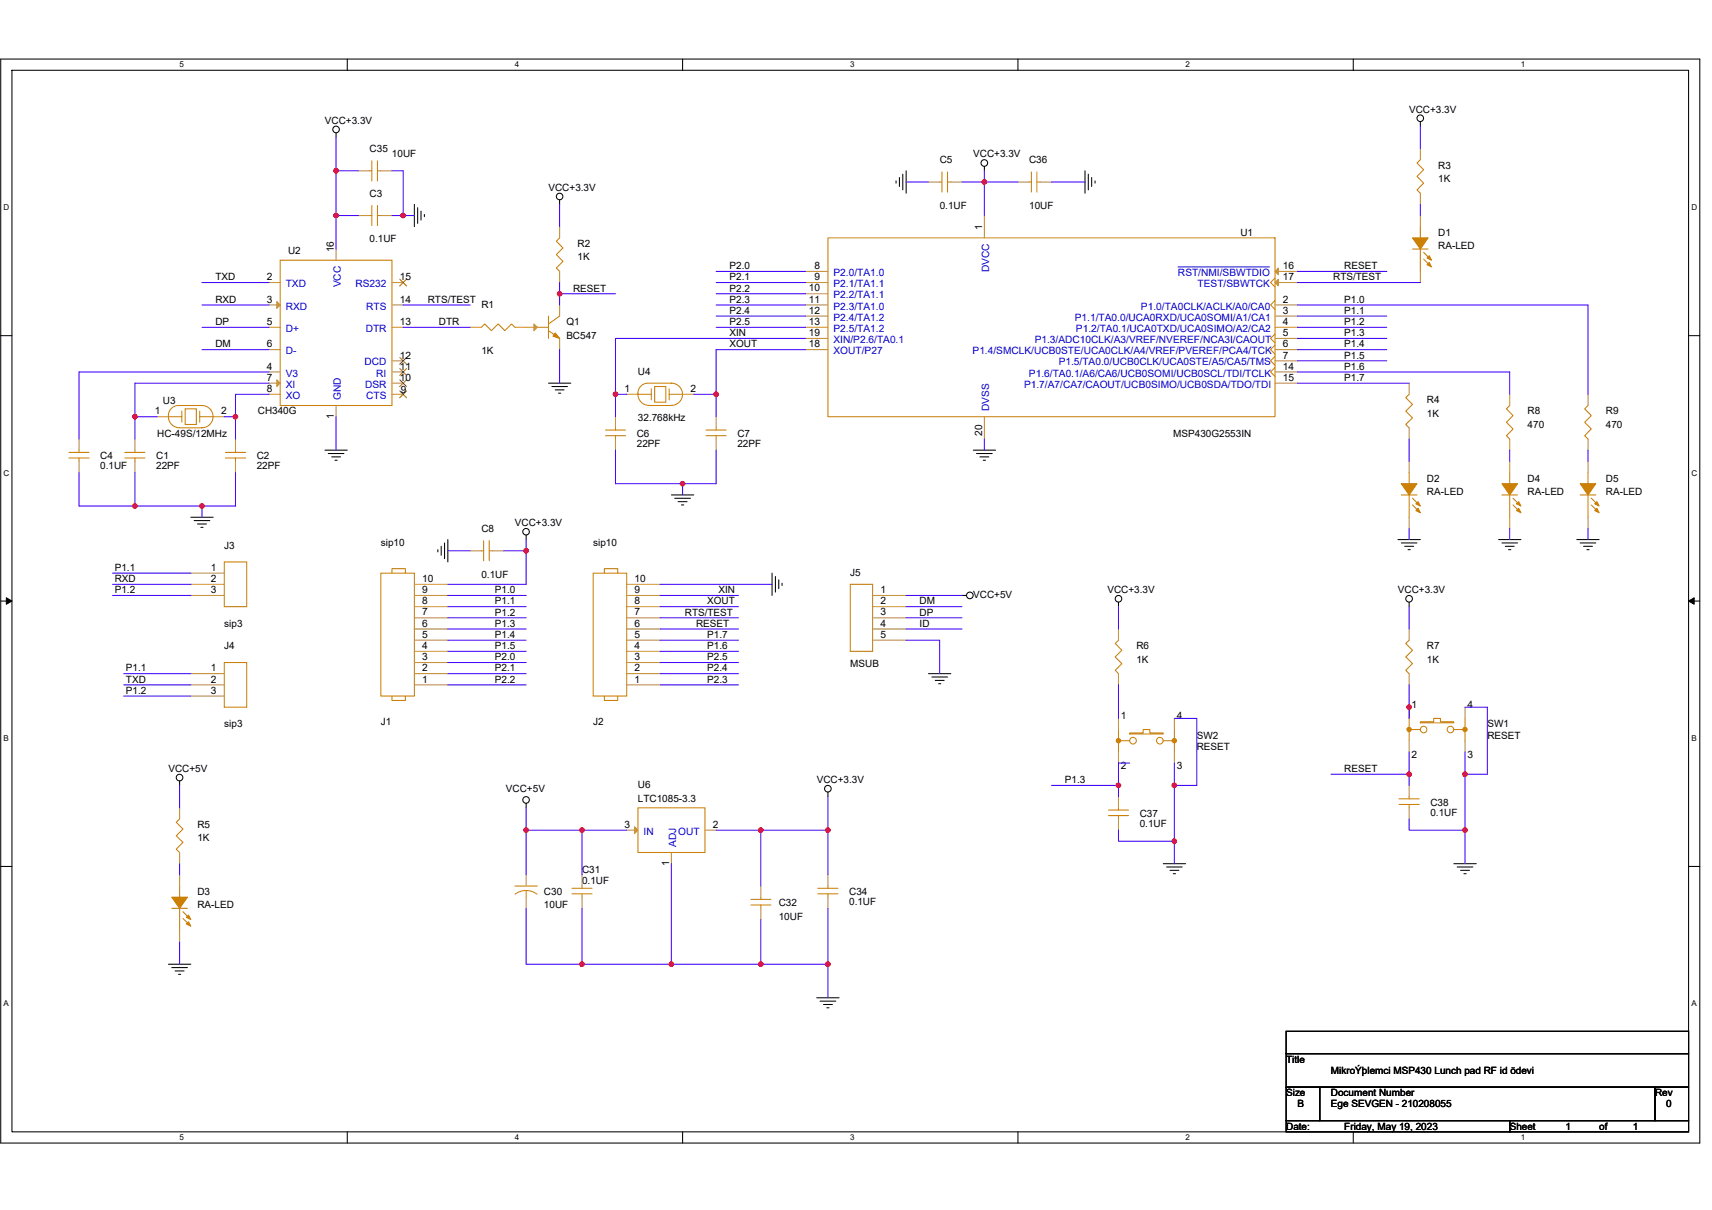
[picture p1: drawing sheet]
<svg xmlns="http://www.w3.org/2000/svg" width="420mm" height="297mm" viewBox="0 0 420 297" stroke-linecap="round" stroke-linejoin="round" font-family="sans-serif">
<path d="M.2 14.5h417v266.1h-417zM2.9 17.3h411.5v260.6h-411.5z" fill="none" stroke="#000" stroke-width=".25"/>
<g fill="#fff">
<path d="M44.1 14.8h1.1v2.2h-1.1z"/>
<path d="M44.1 278.1h1.1v2.2h-1.1z"/>
</g>
<path d="M85.2 14.5v2.8M85.2 277.9v2.7" fill="none" stroke="#000" stroke-width=".25"/>
<g fill="#fff">
<path d="M126.4 14.8h1.1v2.2h-1.1z"/>
<path d="M126.4 278.1h1.1v2.2h-1.1z"/>
</g>
<path d="M167.5 14.5v2.8M167.5 277.9v2.7" fill="none" stroke="#000" stroke-width=".25"/>
<g fill="#fff">
<path d="M208.7 14.8h1.1v2.2h-1.1z"/>
<path d="M208.7 278.1h1.1v2.2h-1.1z"/>
</g>
<path d="M249.8 14.5v2.8M249.8 277.9v2.7" fill="none" stroke="#000" stroke-width=".25"/>
<g fill="#fff">
<path d="M291 14.8h1.1v2.2h-1.1z"/>
<path d="M291 278.1h1.1v2.2h-1.1z"/>
</g>
<path d="M332.1 14.5v2.8M332.1 277.9v2.7" fill="none" stroke="#000" stroke-width=".25"/>
<g fill="#fff">
<path d="M373.3 14.8h1.1v2.2h-1.1z"/>
<path d="M373.3 278.1h1.1v2.2h-1.1z"/>
<path d="M.9 49.8h1.4v2.2h-1.4z"/>
<path d="M415.1 49.8h1.4v2.2h-1.4z"/>
<path d="M.9 115h1.4v2.2h-1.4z"/>
<path d="M415.1 115h1.4v2.2h-1.4z"/>
</g>
<path d="M.2 82.4h2.7M414.4 82.4h2.8" fill="none" stroke="#000" stroke-width=".25"/>
<g fill="#fff">
<path d="M.9 180.1h1.3v2.2h-1.3z"/>
<path d="M415.1 180.1h1.3v2.2h-1.3z"/>
</g>
<path d="M.2 147.6h2.7M414.4 147.6h2.8" fill="none" stroke="#000" stroke-width=".25"/>
<path d="M1.6 146.7l1.3 .9-1.3 .7zM414.4 147.6l1.4-.9v1.6z" fill="#000" stroke="#000" stroke-width=".25"/>
<g fill="#fff">
<path d="M.8 245.3h1.4v2.2h-1.4z"/>
<path d="M415.1 245.3h1.3v2.2h-1.3z"/>
</g>
<g fill="none" stroke="#000" stroke-width=".25">
<path d="M82.5 32.6v1.1M348.6 29.9v1.1M101.7 50.2v5.4M102.5 51v3.8M103.3 51.8v2.2M104.1 52.6v.6M137.3 49.1v1.1M219.9 44.4v.6M220.7 43.6v2.2M221.6 42.8v3.8M222.4 41.9v5.5M241.6 40.9v1"/>
<path d="M266.3 41.9v5.5M267.1 42.8v3.8M267.9 43.6v2.2M268.7 44.4v.6M134.6 94.1h5.5M135.4 94.9h3.9M136.3 95.7h2.1M137.1 96.5h.5M79.7 110.5h5.5M80.6 111.3h3.8M81.4 112.2h2.2M82.2 113h.6"/>
<path d="M238.9 110.5h5.4M239.7 111.3h3.8M240.5 112.2h2.2M241.3 113h.6M46.8 127h5.5M47.6 127.8h3.9M48.5 128.6h2.2M49.3 129.5h.5M107.5 134.9v.6M108.3 134.1v2.2M109.1 133.3v3.8M109.9 132.5v5.4"/>
<path d="M129.1 131.4v1.1M164.8 121.5h5.5M165.6 122.3h3.8M166.4 123.1h2.2M167.2 124h.6M343.1 132.5h5.5M343.9 133.3h3.9M344.7 134.1h2.2M345.6 134.9h.5M367.8 132.5h5.5M368.6 133.3h3.8M369.4 134.1h2.2"/>
<path d="M370.2 134.9h.6M387 132.5h5.5M387.8 133.3h3.8M388.6 134.1h2.2M389.5 134.9h.5M189.5 140.7v5.5M190.3 141.5v3.9M191.1 142.3v2.2M191.9 143.2v.5M236.1 146.2h1.1M274.5 147.8v1.1M345.8 147.8v1.1"/>
<path d="M227.9 165.4h5.5M228.7 166.2h3.8M229.5 167h2.2M230.3 167.9h.6M44.1 191.7v1.1M129.1 197.2v1.1M203.2 194.5v1.1M.2 212.7h2.7M285.5 212h5.5M286.3 212.8h3.8M287.1 213.7h2.2M287.9 214.5h.6"/>
<path d="M356.8 212h5.5M357.6 212.8h3.9M358.4 213.7h2.2M359.3 214.5h.5M414.4 212.7h2.8M41.3 236.7h5.5M42.2 237.5h3.8M43 238.4h2.2M43.8 239.2h.6M200.4 244.9h5.5M201.3 245.8h3.8M202.1 246.6h2.2"/>
<path d="M202.9 247.4h.6M315.6 253.2h98.8v5.5h-98.8zM315.6 258.7h98.8v8.2h-98.8zM315.6 275.1h54.9v2.8h-54.9zM315.6 266.9h8.3v8.2h-8.3zM323.9 266.9h82.3v8.2h-82.3zM370.5 275.1h43.9v2.8h-43.9zM406.2 266.9h8.2v8.2h-8.2z"/>
<circle cx="82.5" cy="31.8" r=".81"/>
<circle cx="348.6" cy="29" r=".81"/>
<circle cx="137.3" cy="48.2" r=".8"/>
<circle cx="241.6" cy="40" r=".81"/>
<circle cx="129.1" cy="130.5" r=".8"/>
<circle cx="238" cy="146.2" r=".81"/>
<circle cx="274.5" cy="147" r=".81"/>
<circle cx="345.8" cy="147" r=".81"/>
<circle cx="44.1" cy="190.9" r=".81"/>
<circle cx="129.1" cy="196.4" r=".81"/>
<circle cx="203.2" cy="193.6" r=".81"/>
</g>
<g fill="none" stroke="#cc8006" stroke-width=".25">
<path d="M91.3 39.5v4.9M92.6 39.5v4.9M348.6 39.2l-.8 .8 1.6 1.7-1.6 1.6 1.6 1.7-1.6 1.6 .8 .8M90.7 52.9h.6M90.7 41.9h.6M91.3 50.4v5M92.6 52.9h.9M92.6 41.9h.9M92.6 50.4v5M137.3 58.4l-.8 .8 1.7 1.7-1.7 1.6 1.7 1.7-1.7 1.6 .8 .8M203.2 58.4h109.7v43.9h-109.7zM230.6 44.7h.6"/>
<path d="M231.2 42.2v5M232.5 44.7h.9M232.5 42.2v5M252.6 44.7h.5M253.1 42.2v5M254.5 44.7h.8M254.5 42.2v5M348.6 55.6v2.8M68.8 63.9h27.4v35.6h-27.4zM134.6 77.6v5.5M137.3 77.6l-2.7 1.9M203.2 61.2h.1"/>
<path d="M203.2 66.6h.1M203.2 69.4h.1M203.2 72.1h.1M203.2 74.9h.1M203.2 77.6h.1M312.9 66.6h.1M312.9 68.3l-1.1 1.1 1.1 1.1M312.9 69.4h.1M312.9 73.8l-1.1 1.1 1.1 1M312.9 74.9h.1M312.9 77.6h.1M346.7 61.2h3.8"/>
<path d="M348.6 61.2v5.4M349.4 62l1.6 1.6M349.4 63.6l1.6 1.7M49.5 99.5a2.73 2.73 0 0 1 2.8 2.8 2.75 2.75 0 0 1-2.8 2.7M49.6 99.5h-5.8a2.74 2.74 0 0 0-2.5 2.9 2.74 2.74 0 0 0 2.8 2.6M118.1 80.3l.9-.8 1.6 1.7 1.7-1.7 1.6 1.7 1.6-1.7 .9 .8M131.9 80.3h2.7M134.6 81.2l2.7 1.9M156.6 96.8h3.2M159 94.1a2.46 2.46 0 0 0-2.4 2.7v-.1a2.76 2.76 0 0 0 2.7 2.8h5.5M159 94.1h5.8M159.8 95.4v2.8"/>
<path d="M160.7 94.9h2.7v3.8h-2.7zM164.2 96.8h3.3M164.2 95.4v2.8M164.8 94.1h-.1a2.73 2.73 0 0 1 2.8 2.7v-.1a2.74 2.74 0 0 1-2.8 2.8h.1M203.2 80.3h.1M203.2 83.1h.1M203.2 85.8h.1M203.2 99.5h.1M312.9 80.3h.1M312.9 82l-1.1 1.1 1.1 1.1M312.9 83.1h.1M312.9 84.7l-1.1 1.1 1.1 1.1"/>
<path d="M312.9 85.8h.1M312.9 87.5l-1.1 1.1 1.1 1.1M312.9 88.6h.1M312.9 90.2l-1.1 1.1 1.1 1.1M312.9 91.3h.1M312.9 94.1h.1M345.8 96.8l-.8 .8 1.7 1.7-1.7 1.6 1.7 1.7-1.7 1.6 .8 .8M370.5 99.5l-.8 .9 1.6 1.6-1.6 1.7 1.6 1.6-1.6 1.7 .8 .8M389.7 99.5l-.8 .9 1.6 1.6-1.6 1.7 1.6 1.6-1.6 1.7 .8 .8M16.9 112.4h5M16.9 111.1h5M19.4 110.5v.6"/>
<path d="M19.4 112.4v.9M30.6 112.4h5M30.6 111.1h5M33.1 110.5v.6M33.1 112.4v.9M41.3 102.3h3.3M44.1 105h5.5M44.6 100.9v2.8M45.5 100.4h2.7v3.8h-2.7zM49 102.3h3.3M49 100.9v2.8M55.3 112.4h5"/>
<path d="M55.3 111.1h5M57.8 110.5v.6M57.8 112.4v.9M148.6 107h4.9M148.6 105.6h4.9M151.1 105v.6M151.1 107v.8M173.3 107h4.9M173.3 105.6h4.9M175.8 105v.6M175.8 107v.8M345.8 116v2.7"/>
<path d="M370.5 116v2.7M389.7 116v2.7M55 137.9h5.5v11h-5.5zM118.1 135.2h.6M118.7 132.7v5M120.1 135.2h.8M120.1 132.7v5M343.9 121.5h3.9M345.8 121.5v5.5M346.7 122.3l1.6 1.7M346.7 124l1.6 1.6M368.6 121.5h3.8"/>
<path d="M370.5 121.5v5.5M371.3 122.3l1.7 1.7M371.3 124l1.7 1.6M387.8 121.5h3.8M389.7 121.5v5.5M390.5 122.3l1.7 1.7M390.5 124l1.7 1.6M93.5 140.7h8.2v30.2h-8.2zM96.2 140.7v-1.1h3.3v1.1M145.6 140.7h8.2v30.2h-8.2zM148.3 140.7v-1.1h3.3v1.1M208.7 143.4h5.5v16.5h-5.5z"/>
<path d="M274.5 157.2l-.8 .8 1.6 1.6-1.6 1.7 1.6 1.6-1.6 1.7 .8 .8M345.8 157.2l-.8 .8 1.7 1.6-1.7 1.7 1.7 1.6-1.7 1.7 .8 .8M55 162.6h5.5v11h-5.5zM96.2 170.9v1.1h3.3v-1.1M148.3 170.9v1.1h3.3v-1.1M274.5 179.1v5.5M277.3 179.9h3.3v-.8h1.6v.8h3.3v.3h-8.2zM288.2 179.1v5.5M345.8 179.1h2.8M345.8 176.4v5.4M348.6 177.2h3.3v-.8h1.6v.8h3.3v.3h-8.2zM356.8 179.1h2.7"/>
<path d="M359.5 176.4v5.4M156.6 198.3h16.4v11h-16.4zM272 198.9h5M274.5 181.8h2.8M274.5 198.3v.6M285.5 181.8h2.7M343.4 197.5h4.9M343.4 196.1h4.9M345.8 195.6v.5M345.8 197.5v.8M44.1 201l-.8 .9 1.6 1.6-1.6 1.7 1.6 1.6-1.6 1.6 .8 .9M44.1 217.5v2.7"/>
<path d="M126.4 217.5h5.5M126.4 219.5l1.3-.7 1.4-.2 1.4 .2 1.3 .7M129.1 218.6v1.6M140.4 219.4h4.9M140.4 218.1h4.9M142.8 217.5v.6M142.8 219.4v.8M200.7 219.4h4.9M200.7 218.1h4.9M203.2 217.5v.6M203.2 219.4v.8M272 200.2h5"/>
<path d="M274.5 200.2v.8M42.2 223h3.8M44.1 223v5.5M44.9 223.8l1.7 1.7M44.9 225.5l1.7 1.6M184.3 222.2h4.9M184.3 220.8h4.9M186.7 220.2v.6M186.7 222.2v.8"/>
<circle cx="349.4" cy="179.1" r=".8"/>
<circle cx="356" cy="179.1" r=".8"/>
<circle cx="278.1" cy="181.8" r=".81"/>
<circle cx="284.6" cy="181.8" r=".81"/>
</g>
<g fill="#cc8006" stroke="#cc8006" stroke-width=".25">
<path d="M387.8 118.7h3.8l-1.9 2.8z" fill-rule="evenodd"/>
<path d="M391.4 125.3l.5-.5 .6 1.1z" fill-rule="evenodd"/>
<path d="M391.4 123.7l.5-.6 .6 1.1z" fill-rule="evenodd"/>
<path d="M343.9 118.7h3.9l-2 2.8z" fill-rule="evenodd"/>
<path d="M348 124.8l.6 1.1-1.1-.6z" fill-rule="evenodd"/>
<path d="M347.5 123.7l.5-.6 .6 1.1z" fill-rule="evenodd"/>
<path d="M368.6 118.7h3.8l-1.9 2.8z" fill-rule="evenodd"/>
<path d="M372.7 124.8l.6 1.1-1.1-.6z" fill-rule="evenodd"/>
<path d="M372.2 123.7l.5-.6 .6 1.1z" fill-rule="evenodd"/>
<path d="M346.7 58.4h3.8l-1.9 2.8z" fill-rule="evenodd"/>
<path d="M350.8 64.4l.5 1.1-1.1-.5z" fill-rule="evenodd"/>
<path d="M350.8 62.8l.5 1.1-1.1-.6z" fill-rule="evenodd"/>
<path d="M42.2 220.2h3.8l-1.9 2.8z" fill-rule="evenodd"/>
<path d="M45.7 226.8l.6-.5 .5 1.1z" fill-rule="evenodd"/>
<path d="M46.3 224.6l.5 1.1-1.1-.5z" fill-rule="evenodd"/>
<path d="M136.3 81.7l1 1.4-1.6-.6z" fill-rule="evenodd"/>
<circle cx="359.5" cy="179.1" r=".54"/>
<circle cx="345.8" cy="179.1" r=".54"/>
<circle cx="288.2" cy="181.8" r=".54"/>
<circle cx="274.5" cy="181.8" r=".54"/>
</g>
<g fill="none" stroke="#a84" stroke-width=".25">
<path d="M348.6 36.4v2.8M88 52.9h2.7M88 41.9h2.7M93.5 52.9h2.7M93.5 41.9h2.7M137.3 55.6v2.8M227.9 44.7h2.7M233.4 44.7h2.7M241.6 52.9v5.5M249.8 44.7h2.8M255.3 44.7h2.8M348.6 52.9v2.7"/>
<path d="M348.6 47.4v2.8M66 69.4h2.8M66 74.9h2.8M82.5 61.2v2.7M96.2 74.9h2.7M96.2 69.4h2.7M137.3 74.9v2.7M137.3 66.6v2.8M197.7 66.6h5.5M197.7 69.4h5.5M197.7 72.1h5.5M197.7 74.9h5.5"/>
<path d="M197.7 77.6h5.5M312.9 74.9h5.5M312.9 77.6h5.5M312.9 66.6h5.5M312.9 69.4h5.5M348.6 66.6v2.8M66 91.3h2.8M66 80.3h2.8M66 85.8h2.8M66 94.1h2.8M66 96.8h2.8M82.5 99.5v2.8"/>
<path d="M96.2 96.8h2.7M96.2 94.1h2.7M96.2 91.3h2.7M96.2 88.6h2.7M96.2 80.3h2.7M115.4 80.3h2.7M126.4 80.3h5.5M137.3 83.1v2.7M153.8 96.8h2.8M167.5 96.8h2.8M197.7 80.3h5.5M197.7 85.8h5.5"/>
<path d="M197.7 83.1h5.5M312.9 80.3h5.5M312.9 83.1h5.5M312.9 85.8h5.5M312.9 88.6h5.5M312.9 91.3h5.5M312.9 94.1h5.5M345.8 94.1v2.7M370.5 96.8v2.7M389.7 96.8v2.7M19.4 107.8v2.7M19.4 113.3v2.7"/>
<path d="M33.1 107.8v2.7M33.1 113.3v2.7M38.6 102.3h2.7M52.3 102.3h2.7M57.8 107.8v2.7M57.8 113.3v2.7M151.1 102.3v2.7M151.1 107.8v2.7M175.8 102.3v2.7M175.8 107.8v2.7M241.6 102.3v5.5M345.8 113.3v2.7"/>
<path d="M345.8 105v2.8M370.5 113.3v2.7M370.5 107.8v2.7M389.7 113.3v2.7M389.7 107.8v2.7M115.4 135.2h2.7M120.9 135.2h2.7M345.8 127v2.7M370.5 127v2.7M389.7 127v2.7M46.8 140.7h8.2M46.8 143.4h8.2"/>
<path d="M46.8 146.2h8.2M101.7 159.9h8.2M101.7 157.2h8.2M101.7 154.4h8.2M101.7 151.7h8.2M101.7 148.9h8.2M101.7 146.2h8.2M101.7 143.4h8.2M153.8 159.9h8.2M153.8 157.2h8.2M153.8 154.4h8.2M153.8 151.7h8.2"/>
<path d="M153.8 148.9h8.2M153.8 146.2h8.2M153.8 143.4h8.2M214.2 146.2h8.2M214.2 148.9h8.2M214.2 151.7h8.2M214.2 154.4h8.2M214.2 157.2h8.2M274.5 154.4v2.8M345.8 154.4v2.8M46.8 165.4h8.2M46.8 168.1h8.2"/>
<path d="M46.8 170.9h8.2M101.7 168.1h8.2M101.7 165.4h8.2M101.7 162.6h8.2M153.8 168.1h8.2M153.8 165.4h8.2M153.8 162.6h8.2M274.5 165.4v2.7M274.5 176.4v2.7M288.2 176.4v2.7M345.8 165.4v2.7M345.8 173.6v2.8"/>
<path d="M359.5 173.6v2.8M44.1 198.3v2.7M274.5 184.6v2.7M274.5 195.6v2.7M288.2 184.6v2.7M345.8 192.8v2.8M345.8 198.3v2.7M345.8 181.8v2.8M359.5 181.8v2.8M44.1 209.3v2.7M44.1 214.8v2.7M129.1 214.8v2.7"/>
<path d="M142.8 214.8v2.7M153.8 203.8h2.8M164.8 209.3v2.7M173 203.8h2.8M186.7 217.5v2.7M203.2 214.8v2.7M274.5 201v2.8M44.1 228.5v2.7M129.1 220.2v2.8M142.8 220.2v2.8M186.7 223v2.7M203.2 220.2v2.8"/>
</g>
<g fill="#a84" stroke="#a84" stroke-width=".25">
<path d="M131 79.5l.9 .8-.9 .9z"/>
<path d="M312.9 66.6l.8-.8v1.7z"/>
<path d="M312.9 69.4l.8-.9v1.7z"/>
<path d="M67.9 74l.9 .9-.9 .8z"/>
<path d="M67.9 93.2l.9 .9-.9 .8z"/>
<path d="M155.7 203l.9 .8-.9 .8z"/>
</g>
<path d="M289.1 65.5h22.4" fill="none" stroke="#00c" stroke-width=".25"/>
<path d="M98.1 68.5l1.7 1.7M99.8 68.5l-1.7 1.7M98.1 96l1.7 1.6M98.1 93.2l1.7 1.7M98.1 90.5l1.7 1.7M98.1 87.8l1.7 1.6M99.8 96l-1.7 1.6M99.8 93.2l-1.7 1.7M99.8 90.5l-1.7 1.7M99.8 87.8l-1.7 1.6" fill="none" stroke="#804000" stroke-width=".25"/>
<g fill="none" stroke="#4200ff" stroke-width=".25">
<path d="M82.5 33.7v8.2M348.6 31v5.4M82.5 41.9v11M82.5 41.9h5.5M82.5 52.9v8.3M82.5 52.9h5.5M96.2 41.9h2.7v11M96.2 52.9h2.7M98.9 52.9h2.8M137.3 50.2v5.4M222.4 44.7h5.5M236.1 44.7h5.5"/>
<path d="M241.6 41.9v2.8M241.6 44.7v8.2M241.6 44.7h8.2M258.1 44.7h8.2M348.6 50.2v2.7M49.6 74.9h16.4M49.6 69.4h16.4M98.9 74.9h16.5M137.3 69.4v2.7M137.3 72.1v2.8M137.3 72.1h13.8M175.8 66.6h21.9"/>
<path d="M175.8 69.4h21.9M175.8 72.1h21.9M175.8 74.9h21.9M175.8 77.6h21.9M318.4 74.9h71.3v21.9M318.4 69.4h30.2M318.4 66.6h21.9M318.4 77.6h21.9M49.6 80.3h16.4M49.6 85.8h16.4M66 96.8h-8.2v5.5M66 94.1h-32.9v8.2"/>
<path d="M66 91.3h-46.6v16.5M98.9 80.3h16.5M137.3 85.8v8.3M151.1 96.8h2.7M151.1 96.8v5.5M170.3 96.8h5.5M175.8 80.3h21.9M175.8 96.8v5.5M197.7 83.1h-46.6v13.7M197.7 85.8h-21.9v11M318.4 91.3h52.1v5.5M318.4 94.1h27.4"/>
<path d="M318.4 80.3h21.9M318.4 83.1h21.9M318.4 85.8h21.9M318.4 88.6h21.9M19.4 116v8.2h13.7M33.1 116v8.2M33.1 102.3v5.5M33.1 102.3h5.5M55 102.3h2.8M57.8 116v8.2h-8.2M57.8 102.3v5.5M82.5 102.3v8.2"/>
<path d="M151.1 110.5v8.2h16.4M167.5 118.7v2.8M175.8 110.5v8.2h-8.3M241.6 107.8v2.7M345.8 107.8v5.5M370.5 110.5v2.8M389.7 110.5v2.8M33.1 124.2h16.5M49.6 124.2v2.8M109.9 135.2h5.5M123.6 135.2h5.5M129.1 135.2v8.2h-19.2"/>
<path d="M129.1 132.5v2.7M345.8 129.7v2.8M370.5 129.7v2.8M389.7 129.7v2.8M27.6 146.2h19.2M27.6 143.4h19.2M27.6 140.7h19.2M109.9 146.2h19.2M109.9 148.9h19.2M109.9 151.7h19.2M109.9 154.4h19.2M109.9 157.2h19.2"/>
<path d="M109.9 159.9h19.2M162 151.7h19.2M162 154.4h19.2M162 157.2h19.2M162 159.9h19.2M162 146.2h19.2M162 148.9h19.2M162 143.4h27.5M222.4 148.9h13.7M222.4 151.7h13.7M222.4 146.2h13.7M222.4 154.4h13.7"/>
<path d="M222.4 157.2h8.2v8.2M274.5 148.9v5.5M345.8 148.9v5.5M30.4 168.1h16.4M30.4 165.4h16.4M30.4 170.9h16.4M109.9 162.6h19.2M109.9 165.4h19.2M109.9 168.1h19.2M162 162.6h19.2M162 165.4h19.2M162 168.1h19.2"/>
<path d="M274.5 168.1v8.3M288.2 176.4h5.5v16.4h-5.5v13.7M345.8 168.1v8.3M359.5 173.6h5.5v16.5h-5.5M44.1 192.8v5.5M129.1 198.3v5.5M203.2 195.6v8.2M258.1 192.8h16.4M274.5 192.8v2.8M277.3 187.3h-2.8v5.5M288.2 187.3v5.5M326.6 190.1h19.2"/>
<path d="M345.8 184.6v5.5M345.8 190.1v2.7M359.5 190.1v13.7M359.5 184.6v5.5M44.1 212v2.8M129.1 203.8v11M129.1 203.8h13.7M142.8 203.8h11M142.8 203.8v11M164.8 212v24.7M175.8 203.8h10.9M186.7 203.8h16.5"/>
<path d="M186.7 203.8v13.7M203.2 203.8v11M274.5 203.8v2.7h13.7v5.5M345.8 201v2.8h13.7v8.2M44.1 231.2v5.5M129.1 223v13.7h13.7M142.8 223v13.7M142.8 236.7h22M164.8 236.7h21.9M186.7 236.7h16.5M186.7 225.7v11M203.2 223v13.7"/>
<path d="M203.2 236.7v8.2"/>
</g>
<g fill="#f00" stroke="#f00" stroke-width=".25">
<circle cx="33.1" cy="124.2" r=".54"/>
<circle cx="49.5" cy="124.2" r=".54"/>
<circle cx="137.3" cy="72.1" r=".54"/>
<circle cx="57.8" cy="102.3" r=".54"/>
<circle cx="33.1" cy="102.3" r=".54"/>
<circle cx="241.6" cy="44.7" r=".54"/>
<circle cx="151" cy="96.8" r=".54"/>
<circle cx="175.7" cy="96.8" r=".54"/>
<circle cx="167.5" cy="118.7" r=".54"/>
<circle cx="129.1" cy="135.2" r=".54"/>
<circle cx="274.5" cy="192.8" r=".54"/>
<circle cx="288.2" cy="192.8" r=".54"/>
<circle cx="288.2" cy="206.5" r=".54"/>
<circle cx="345.8" cy="190.1" r=".54"/>
<circle cx="345.8" cy="173.6" r=".54"/>
<circle cx="359.5" cy="190.1" r=".54"/>
<circle cx="142.8" cy="203.8" r=".54"/>
<circle cx="186.7" cy="203.8" r=".54"/>
<circle cx="203.2" cy="203.8" r=".54"/>
<circle cx="142.8" cy="236.7" r=".54"/>
<circle cx="186.7" cy="236.7" r=".54"/>
<circle cx="129.1" cy="203.8" r=".54"/>
<circle cx="203.2" cy="236.7" r=".54"/>
<circle cx="164.8" cy="236.7" r=".54"/>
<circle cx="82.5" cy="52.9" r=".54"/>
<circle cx="82.5" cy="41.9" r=".54"/>
<circle cx="98.9" cy="52.9" r=".54"/>
<circle cx="359.5" cy="203.8" r=".54"/>
</g>
<g font-size="2.5">
<text x="345.8" y="27.7">VCC+3.3V</text>
<text x="79.7" y="30.4">VCC+3.3V</text>
<text x="90.7" y="37.3">C35</text>
<text x="96.2" y="38.7">10UF</text>
<text x="230.6" y="40">C5</text>
<text x="238.9" y="38.7">VCC+3.3V</text>
<text x="252.6" y="40">C36</text>
<text x="353" y="41.4">R3</text>
<text x="134.6" y="46.9">VCC+3.3V</text>
<text x="353" y="44.7">1K</text>
<text x="90.7" y="48.3">C3</text>
<text x="230.6" y="51.3">0.1UF</text>
<text x="252.6" y="51.3">10UF</text>
<text x="90.7" y="59.5">0.1UF</text>
<text x="241" y="56.5" transform="rotate(-90 241 56.5)">1</text>
<text x="304.4" y="57.8">U1</text>
<text x="353" y="57.8">D1</text>
<text x="70.7" y="62.3">U2</text>
<text x="81.9" y="62" transform="rotate(-90 81.9 62)">16</text>
<text x="141.7" y="60.6">R2</text>
<text x="141.7" y="63.9">1K</text>
<text x="353" y="61.2">RA-LED</text>
<text x="52.9" y="68.8">TXD</text>
<text x="65.5" y="68.8">2</text>
<text x="98.1" y="68.8">15</text>
<text x="140.6" y="71.6">RESET</text>
<text x="179" y="66.1">P2.0</text>
<text x="179" y="68.8">P2.1</text>
<text x="179" y="71.6">P2.2</text>
<text x="198.5" y="71.5">10</text>
<text x="199.9" y="66.1">8</text>
<text x="199.9" y="68.8">9</text>
<text x="314.8" y="68.8">17</text>
<text x="314.8" y="66.1">16</text>
<text x="327.2" y="68.8">RTS/TEST</text>
<text x="329.9" y="66.1">RESET</text>
<text x="52.9" y="74.3">RXD</text>
<text x="65.5" y="74.3">3</text>
<text x="98.1" y="74.3">14</text>
<text x="105" y="74.3">RTS/TEST</text>
<text x="118.1" y="75.7">R1</text>
<text x="179" y="74.3">P2.3</text>
<text x="179" y="77">P2.4</text>
<text x="198.5" y="74.3">11</text>
<text x="198.5" y="77">12</text>
<text x="314.8" y="77">3</text>
<text x="314.8" y="74.3">2</text>
<text x="329.9" y="74.3">P1.0</text>
<text x="329.9" y="77">P1.1</text>
<text x="52.9" y="79.8">DP</text>
<text x="65.5" y="79.8">5</text>
<text x="98.1" y="79.8">13</text>
<text x="107.7" y="79.8">DTR</text>
<text x="139" y="79.8">Q1</text>
<text x="139" y="83.1">BC547</text>
<text x="179" y="79.8">P2.5</text>
<text x="179" y="82.5">XIN</text>
<text x="198.5" y="79.8">13</text>
<text x="198.5" y="82.5">19</text>
<text x="314.8" y="82.5">5</text>
<text x="314.8" y="79.8">4</text>
<text x="329.9" y="79.8">P1.2</text>
<text x="329.9" y="82.5">P1.3</text>
<text x="52.9" y="85.3">DM</text>
<text x="65.5" y="85.3">6</text>
<text x="98.1" y="88">12</text>
<text x="118.1" y="86.9">1K</text>
<text x="179" y="85.3">XOUT</text>
<text x="198.5" y="85.3">18</text>
<text x="314.8" y="85.3">6</text>
<text x="314.8" y="88">7</text>
<text x="329.9" y="85.3">P1.4</text>
<text x="329.9" y="88">P1.5</text>
<text x="65.5" y="90.7">4</text>
<text x="65.5" y="93.5">7</text>
<text x="98.1" y="93.5">10</text>
<text x="98.1" y="90.7">11</text>
<text x="156.6" y="92.1">U4</text>
<text x="314.8" y="90.7">14</text>
<text x="314.8" y="93.5">15</text>
<text x="329.9" y="90.8">P1.6</text>
<text x="329.9" y="93.5">P1.7</text>
<text x="38" y="101.7">1</text>
<text x="40" y="99.3">U3</text>
<text x="54.2" y="101.7">2</text>
<text x="63.3" y="101.7">CH340G</text>
<text x="65.5" y="96.2">8</text>
<text x="98.4" y="96.5">9</text>
<text x="153.3" y="96.2">1</text>
<text x="169.4" y="96.2">2</text>
<text x="350.2" y="99">R4</text>
<text x="374.9" y="101.7">R8</text>
<text x="394.1" y="101.7">R9</text>
<text x="38.6" y="107.2">HC-49S/12MHz</text>
<text x="81.9" y="102.9" transform="rotate(-90 81.9 102.9)">1</text>
<text x="156.3" y="107.2">C6</text>
<text x="156.6" y="103.4">32.768kHz</text>
<text x="181" y="107.2">C7</text>
<text x="241" y="107" transform="rotate(-90 241 107)">20</text>
<text x="287.9" y="107.2">MSP430G2553IN</text>
<text x="350.2" y="102.3">1K</text>
<text x="374.9" y="105.1">470</text>
<text x="394.1" y="105.1">470</text>
<text x="24.6" y="112.7">C4</text>
<text x="38.3" y="112.7">C1</text>
<text x="63" y="112.7">C2</text>
<text x="156.3" y="109.7">22PF</text>
<text x="181" y="109.7">22PF</text>
<text x="24.6" y="115.2">0.1UF</text>
<text x="38.3" y="115.2">22PF</text>
<text x="63" y="115.2">22PF</text>
<text x="350.2" y="118.2">D2</text>
<text x="374.9" y="118.2">D4</text>
<text x="394.1" y="118.2">D5</text>
<text x="350.2" y="121.5">RA-LED</text>
<text x="374.9" y="121.5">RA-LED</text>
<text x="394.1" y="121.5">RA-LED</text>
<text x="118.1" y="130.6">C8</text>
<text x="126.4" y="129.2">VCC+3.3V</text>
<text x="55" y="134.7">J3</text>
<text x="93.5" y="134.1">sip10</text>
<text x="145.6" y="134.1">sip10</text>
<text x="28.2" y="140.1">P1.1</text>
<text x="28.2" y="142.9">RXD</text>
<text x="51.7" y="140.1">1</text>
<text x="51.7" y="142.9">2</text>
<text x="103.6" y="142.9">10</text>
<text x="118.1" y="141.8">0.1UF</text>
<text x="155.7" y="142.9">10</text>
<text x="208.7" y="141.5">J5</text>
<text x="28.2" y="145.6">P1.2</text>
<text x="51.7" y="145.6">3</text>
<text x="103.6" y="148.4">8</text>
<text x="103.6" y="145.6">9</text>
<text x="121.4" y="145.6">P1.0</text>
<text x="121.4" y="148.4">P1.1</text>
<text x="155.7" y="148.4">8</text>
<text x="155.7" y="145.6">9</text>
<text x="173.6" y="148.4">XOUT</text>
<text x="176.3" y="145.6">XIN</text>
<text x="216.1" y="145.6">1</text>
<text x="216.1" y="148.4">2</text>
<text x="225.7" y="148.4">DM</text>
<text x="238.9" y="146.7">VCC+5V</text>
<text x="271.8" y="145.6">VCC+3.3V</text>
<text x="343.1" y="145.6">VCC+3.3V</text>
<text x="55" y="153.9">sip3</text>
<text x="103.6" y="153.8">6</text>
<text x="103.6" y="151.1">7</text>
<text x="121.4" y="151.1">P1.2</text>
<text x="121.4" y="153.9">P1.3</text>
<text x="155.7" y="153.8">6</text>
<text x="155.7" y="151.1">7</text>
<text x="168.1" y="151.1">RTS/TEST</text>
<text x="170.8" y="153.9">RESET</text>
<text x="216.1" y="151.1">3</text>
<text x="216.1" y="153.8">4</text>
<text x="225.7" y="151.1">DP</text>
<text x="225.7" y="153.9">ID</text>
<text x="55" y="159.4">J4</text>
<text x="103.6" y="159.3">4</text>
<text x="103.6" y="156.6">5</text>
<text x="121.4" y="156.6">P1.4</text>
<text x="121.4" y="159.3">P1.5</text>
<text x="155.7" y="159.3">4</text>
<text x="155.7" y="156.6">5</text>
<text x="173.6" y="156.6">P1.7</text>
<text x="173.6" y="159.3">P1.6</text>
<text x="216.1" y="156.6">5</text>
<text x="278.9" y="159.4">R6</text>
<text x="350.2" y="159.4">R7</text>
<text x="30.9" y="167.6">TXD</text>
<text x="30.9" y="164.8">P1.1</text>
<text x="51.7" y="164.8">1</text>
<text x="51.7" y="167.6">2</text>
<text x="103.6" y="167.6">1</text>
<text x="103.6" y="164.8">2</text>
<text x="103.6" y="162.1">3</text>
<text x="121.4" y="162.1">P2.0</text>
<text x="121.4" y="164.8">P2.1</text>
<text x="121.4" y="167.6">P2.2</text>
<text x="155.7" y="167.6">1</text>
<text x="155.7" y="164.8">2</text>
<text x="155.7" y="162.1">3</text>
<text x="173.6" y="162.1">P2.5</text>
<text x="173.6" y="164.8">P2.4</text>
<text x="173.6" y="167.6">P2.3</text>
<text x="208.7" y="163.7">MSUB</text>
<text x="278.9" y="162.6">1K</text>
<text x="350.2" y="162.6">1K</text>
<text x="30.9" y="170.3">P1.2</text>
<text x="51.7" y="170.3">3</text>
<text x="346.4" y="173.9">1</text>
<text x="360.1" y="173.9">4</text>
<text x="55" y="178.6">sip3</text>
<text x="93.5" y="178">J1</text>
<text x="145.6" y="178">J2</text>
<text x="275.1" y="176.6">1</text>
<text x="288.8" y="176.6">4</text>
<text x="365" y="178.6">SW1</text>
<text x="293.7" y="181.3">SW2</text>
<text x="293.7" y="184">RESET</text>
<text x="346.4" y="186">2</text>
<text x="360.1" y="186">3</text>
<text x="365" y="181.3">RESET</text>
<text x="41.3" y="189.5">VCC+5V</text>
<text x="275.1" y="188.7">2</text>
<text x="288.8" y="188.7">3</text>
<text x="329.9" y="189.5">RESET</text>
<text x="124.2" y="194.5">VCC+5V</text>
<text x="156.6" y="193.4">U6</text>
<text x="156.6" y="196.9">LTC1085-3.3</text>
<text x="200.4" y="192.3">VCC+3.3V</text>
<text x="261.3" y="192.3">P1.3</text>
<text x="351" y="197.8">C38</text>
<text x="48.5" y="203.2">R5</text>
<text x="153.3" y="203.2">3</text>
<text x="174.9" y="203.2">2</text>
<text x="279.7" y="200.5">C37</text>
<text x="279.7" y="203">0.1UF</text>
<text x="351" y="200.2">0.1UF</text>
<text x="48.5" y="206.5">1K</text>
<text x="142.8" y="214.2">C31</text>
<text x="164.2" y="212.6" transform="rotate(-90 164.2 212.6)">1</text>
<text x="48.5" y="219.7">D3</text>
<text x="133.5" y="219.7">C30</text>
<text x="142.8" y="217">0.1UF</text>
<text x="208.4" y="219.7">C34</text>
<text x="48.5" y="223">RA-LED</text>
<text x="133.5" y="223">10UF</text>
<text x="191.1" y="222.4">C32</text>
<text x="191.1" y="225.7">10UF</text>
<text x="208.4" y="222.2">0.1UF</text>
<text x="315.6" y="260.9">Title</text>
<text x="326.6" y="263.6">MikroÝþlemci MSP430 Lunch pad RF id ödevi</text>
<text x="315.6" y="269.1">Size</text>
<text x="326.6" y="269.1">Document Number</text>
<text x="406.2" y="269.1">Rev</text>
<text x="318.4" y="271.8">B</text>
<text x="326.6" y="271.8">Ege SEVGEN - 210208055</text>
<text x="408.9" y="271.8">0</text>
<text x="315.6" y="277.3">Date:</text>
<text x="329.9" y="277.3">Friday, May 19, 2023</text>
<text x="370.5" y="277.3">Sheet</text>
<text x="384.2" y="277.3">1</text>
<text x="392.5" y="277.3">of</text>
<text x="400.7" y="277.3">1</text>
</g>
<g font-size="2.5" fill="#00c">
<text x="70.1" y="70.5">TXD</text>
<text x="83.6" y="70.5" transform="rotate(-90 83.6 70.5)">VCC</text>
<text x="87.3" y="70.5">RS232</text>
<text x="204.6" y="67.8">P2.0/TA1.0</text>
<text x="204.6" y="70.5">P2.1/TA1.1</text>
<text x="242.7" y="66.8" transform="rotate(-90 242.7 66.8)">DVCC</text>
<text x="289.1" y="67.8">RST/NMI/SBWTDIO</text>
<text x="293.9" y="70.5">TEST/SBWTCK</text>
<text x="70.1" y="76">RXD</text>
<text x="89.9" y="76">RTS</text>
<text x="204.6" y="73.2">P2.2/TA1.1</text>
<text x="204.6" y="76">P2.3/TA1.0</text>
<text x="280" y="76">P1.0/TA0CLK/ACLK/A0/CA0</text>
<text x="70.1" y="81.5">D+</text>
<text x="89.8" y="81.5">DTR</text>
<text x="204.6" y="78.7">P2.4/TA1.2</text>
<text x="204.6" y="81.5">P2.5/TA1.2</text>
<text x="263.8" y="78.7">P1.1/TA0.0/UCA0RXD/UCA0SOMI/A1/CA1</text>
<text x="264.1" y="81.5">P1.2/TA0.1/UCA0TXD/UCA0SIMO/A2/CA2</text>
<text x="70.1" y="87">D-</text>
<text x="89.5" y="89.7">DCD</text>
<text x="204.6" y="87">XOUT/P27</text>
<text x="204.6" y="84.2">XIN/P2.6/TA0.1</text>
<text x="238.7" y="87">P1.4/SMCLK/UCB0STE/UCA0CLK/A4/VREF/PVEREF/PCA4/TCK</text>
<text x="253.9" y="84.2">P1.3/ADC10CLK/A3/VREF/NVEREF/NCA3I/CAOUT</text>
<text x="259.8" y="89.7">P1.5/TA0.0/UCB0CLK/UCA0STE/A5/CA5/TMS</text>
<text x="70.1" y="92.4">V3</text>
<text x="70.1" y="95.2">XI</text>
<text x="89.6" y="95.2">DSR</text>
<text x="92.3" y="92.4">RI</text>
<text x="251.3" y="95.2">P1.7/A7/CA7/CAOUT/UCB0SIMO/UCB0SDA/TDO/TDI</text>
<text x="252.5" y="92.4">P1.6/TA0.1/A6/CA6/UCB0SOMI/UCB0SCL/TDI/TCLK</text>
<text x="70.1" y="97.9">XO</text>
<text x="83.6" y="98.2" transform="rotate(-90 83.6 98.2)">GND</text>
<text x="89.9" y="97.9">CTS</text>
<text x="242.7" y="100.9" transform="rotate(-90 242.7 100.9)">DVSS</text>
<text x="157.9" y="204.9">IN</text>
<text x="165.9" y="207.9" transform="rotate(-90 165.9 207.9)">ADJ</text>
<text x="166.4" y="204.9">OUT</text>
</g>
<g font-size="2">
<text x="44.1" y="16.6">5</text>
<text x="126.4" y="16.6">4</text>
<text x="208.7" y="16.6">3</text>
<text x="291" y="16.6">2</text>
<text x="373.3" y="16.6">1</text>
<text x=".9" y="51.6">D</text>
<text x="415.1" y="51.6">D</text>
<text x=".9" y="116.8">C</text>
<text x="415.1" y="116.8">C</text>
<text x=".9" y="181.9">B</text>
<text x="415.1" y="181.9">B</text>
<text x=".9" y="247.1">A</text>
<text x="415.1" y="247.1">A</text>
<text x="44.1" y="279.9">5</text>
<text x="126.4" y="279.9">4</text>
<text x="208.7" y="279.9">3</text>
<text x="291" y="279.9">2</text>
<text x="373.3" y="279.9">1</text>
</g>
</svg>
